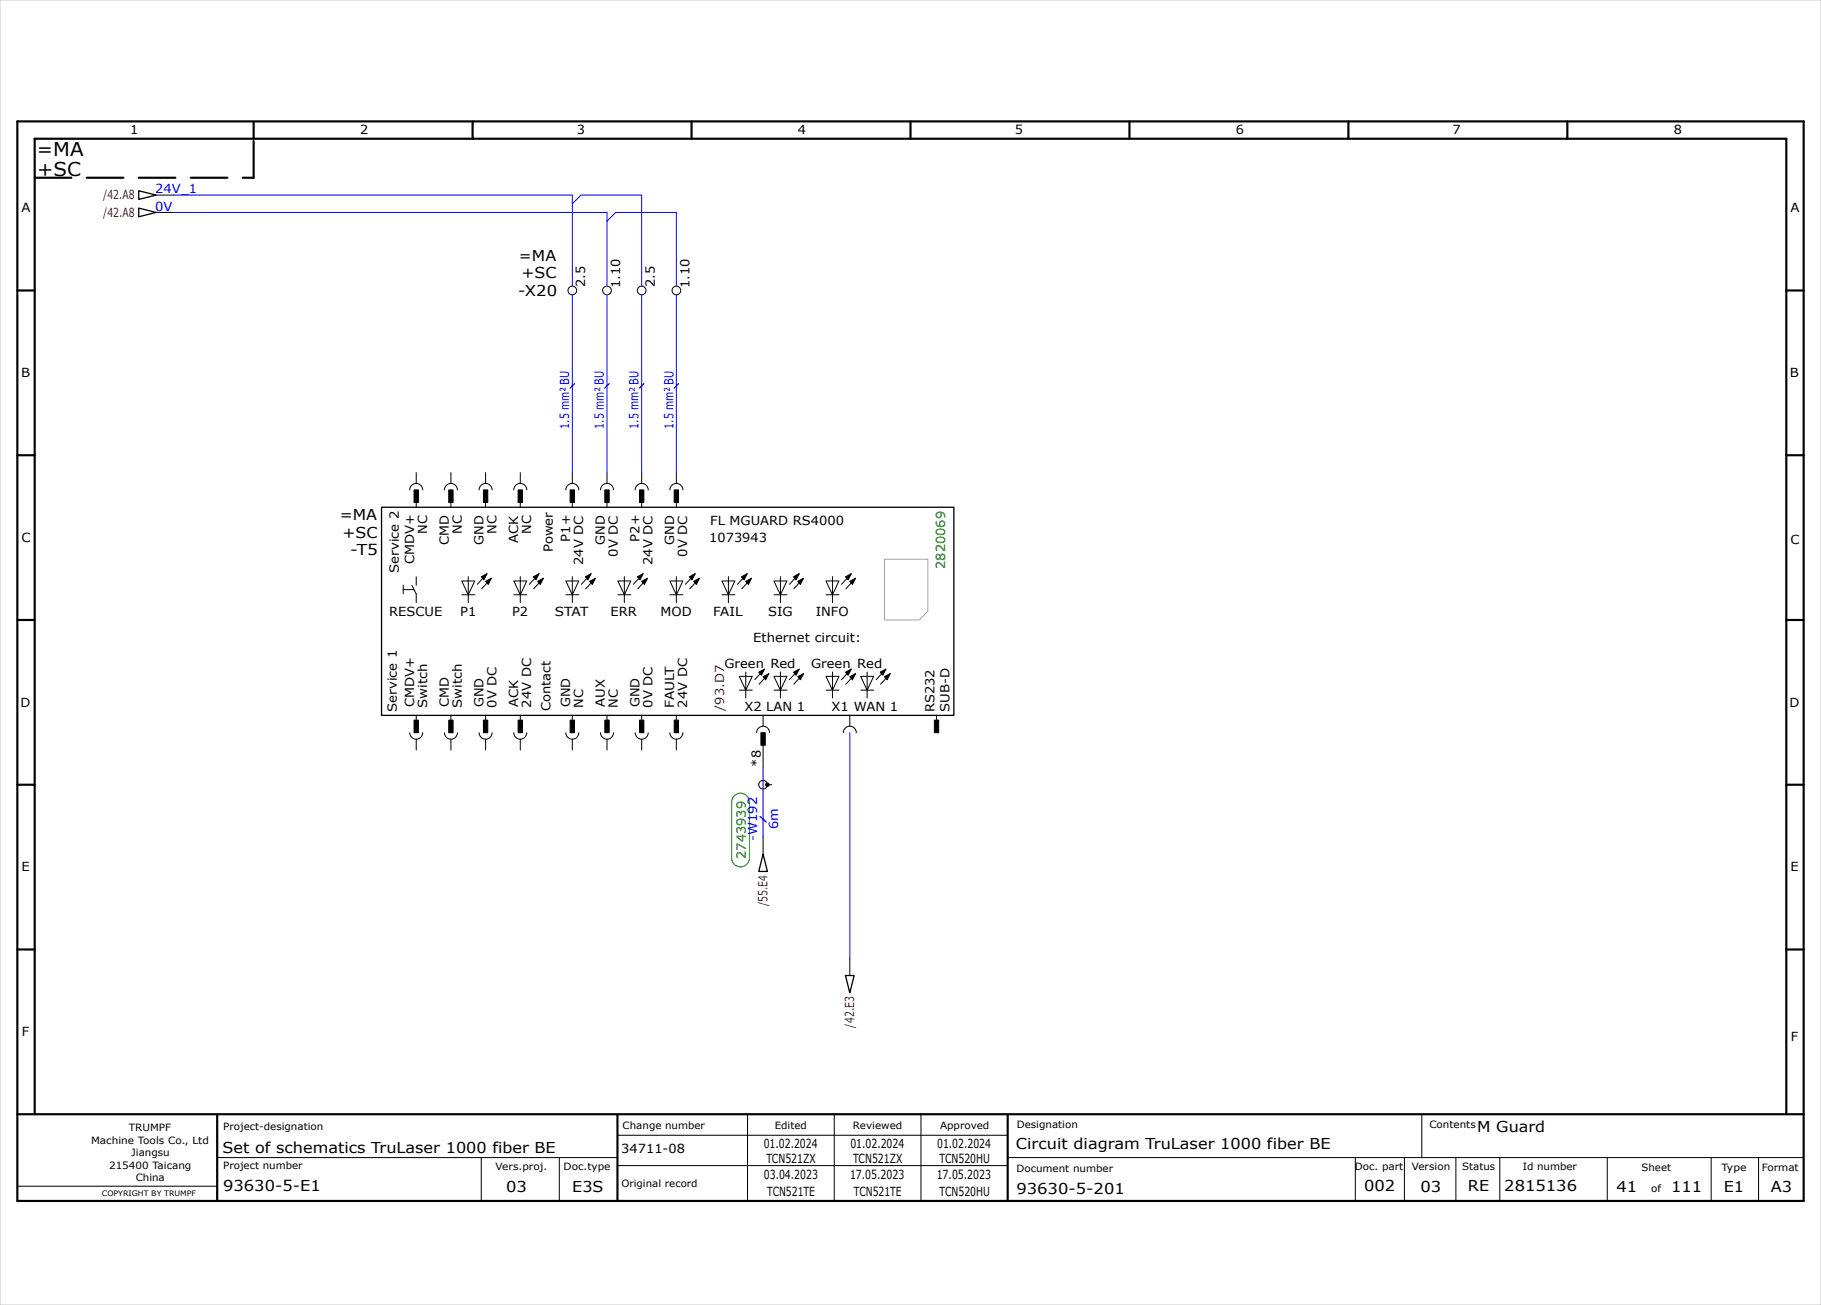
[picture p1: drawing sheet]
<svg xmlns="http://www.w3.org/2000/svg" width="420mm" height="301mm" viewBox="0 0 420 301" stroke-linecap="round" stroke-linejoin="round" font-family="sans-serif">
<g fill="none" stroke="#000" stroke-width=".5">
<path d="M4 28h412v249h-412zM58.5 28.2v3.8M109 28v4M159.5 28v4M210 28v4M260.5 28v4M311 28v4M361.5 28v4M4 67h4M412 67h4M4 105h4M412 105h4"/>
<path d="M4 143h4M412 143h4M4 181h4M412 181h4M4 219h4M412 219h4M4 257h412M8 257v-225h404v225M50.1 257.1v19.8M142.4 257.2v19.8M232.4 257.1v19.7"/>
</g>
<g fill="none" stroke="#000" stroke-width=".23">
<path d="M36 45h4M36 49h4M94.5 113a1.5 1.5 0 0 1 1.5-1.5 1.5 1.5 0 0 1 1.5 1.5M96 109v2.5M96 116v1M102.5 113a1.5 1.5 0 0 1 1.5-1.5 1.5 1.5 0 0 1 1.5 1.5M104 109v2.5M104 116v1M110.5 113a1.5 1.5 0 0 1 1.5-1.5 1.5 1.5 0 0 1 1.5 1.5M112 109v2.5M112 116v1M118.5 113a1.5 1.5 0 0 1 1.5-1.5 1.5 1.5 0 0 1 1.5 1.5"/>
<path d="M120 109v2.5M120 116v1M130.5 113a1.5 1.5 0 0 1 1.5-1.5 1.5 1.5 0 0 1 1.5 1.5M132 109v2.5M132 116v1M138.5 113a1.5 1.5 0 0 1 1.5-1.5 1.5 1.5 0 0 1 1.5 1.5M140 109v2.5M140 116v1M146.5 113a1.5 1.5 0 0 1 1.5-1.5 1.5 1.5 0 0 1 1.5 1.5M148 109v2.5M148 116v1M154.5 113a1.5 1.5 0 0 1 1.5-1.5 1.5 1.5 0 0 1 1.5 1.5"/>
<path d="M156 109v2.5M156 116v1M93 135v2M95 135l1 2M96 133v2M96 137v2M106.5 134h3l-1.5 3.2zM106.5 137.2h3M108 133v6M112.3 132.3l-2.2 2.5M113.3 133.4l-2.2 2.4M118.5 134h3l-1.5 3.2z"/>
<path d="M118.5 137.2h3M120 133v6M124.3 132.3l-2.2 2.5M125.3 133.4l-2.2 2.4M130.5 134h3l-1.5 3.2zM130.5 137.2h3M132 133v6M136.3 132.3l-2.2 2.5M137.3 133.4l-2.2 2.4M142.5 134h3l-1.5 3.2zM142.5 137.2h3M144 133v6"/>
<path d="M148.3 132.3l-2.2 2.5M149.3 133.4l-2.2 2.4M154.5 134h3l-1.5 3.2zM154.5 137.2h3M156 133v6M160.3 132.3l-2.2 2.5M161.3 133.4l-2.2 2.4M166.5 134h3l-1.5 3.2zM166.5 137.2h3M168 133v6M172.3 132.3l-2.2 2.5M173.3 133.4l-2.2 2.4"/>
<path d="M178.5 134h3l-1.5 3.2zM178.5 137.2h3M180 133v6M184.3 132.3l-2.2 2.5M185.3 133.4l-2.2 2.4M190.5 134h3l-1.5 3.2zM190.5 137.2h3M192 133v6M196.3 132.3l-2.2 2.5M197.3 133.4l-2.2 2.4M170.5 156h3l-1.5 3.2zM170.5 159.2h3"/>
<path d="M172 155v6M176.3 154.3l-2.2 2.5M177.3 155.4l-2.2 2.4M178.5 156h3l-1.5 3.2zM178.5 159.2h3M180 155v6M184.3 154.3l-2.2 2.5M185.3 155.4l-2.2 2.4M190.5 156h3l-1.5 3.2zM190.5 159.2h3M192 155v6M196.3 154.3l-2.2 2.5"/>
<path d="M197.3 155.4l-2.2 2.4M198.5 156h3l-1.5 3.2zM198.5 159.2h3M200 155v6M204.3 154.3l-2.2 2.5M205.3 155.4l-2.2 2.4M94.5 169a1.5 1.5 0 0 0 1.5 1.5 1.5 1.5 0 0 0 1.5-1.5M96 165v1M96 170.5v2.5M102.5 169a1.5 1.5 0 0 0 1.5 1.5 1.5 1.5 0 0 0 1.5-1.5M104 165v1M104 170.5v2.5"/>
<path d="M110.5 169a1.5 1.5 0 0 0 1.5 1.5 1.5 1.5 0 0 0 1.5-1.5M112 165v1M112 170.5v2.5M118.5 169a1.5 1.5 0 0 0 1.5 1.5 1.5 1.5 0 0 0 1.5-1.5M120 165v1M120 170.5v2.5M130.5 169a1.5 1.5 0 0 0 1.5 1.5 1.5 1.5 0 0 0 1.5-1.5M132 165v1M132 170.5v2.5M138.5 169a1.5 1.5 0 0 0 1.5 1.5 1.5 1.5 0 0 0 1.5-1.5M140 165v1M140 170.5v2.5"/>
<path d="M146.5 169a1.5 1.5 0 0 0 1.5 1.5 1.5 1.5 0 0 0 1.5-1.5M148 165v1M148 170.5v2.5M154.5 169a1.5 1.5 0 0 0 1.5 1.5 1.5 1.5 0 0 0 1.5-1.5M156 165v1M156 170.5v2.5M174.5 169a1.5 1.5 0 0 1 1.5-1.5 1.5 1.5 0 0 1 1.5 1.5M176 165v2.5M176 172v5M194.5 169a1.5 1.5 0 0 1 1.5-1.5 1.5 1.5 0 0 1 1.5 1.5M196 165v2.5M216 165v1"/>
<path d="M176 193v4M177 181h1M196 221v4M172.4 256.9v20M192.4 256.9v20M212.4 256.9v20M327.9 256.9v10M4.1 273.6h45.7M50.1 267h92.2M111 267v10M129 267v10M142.4 261.9h90"/>
<path d="M142.4 268.9h90M232.5 267h183.5M312.6 267v10M323.9 267.1v10M335.8 267.1v10M345.9 267v10.1M370.7 267v9.8M394.7 267.1v10M405.6 267v10"/>
<circle cx="132" cy="67" r="1"/>
<circle cx="140" cy="67" r="1"/>
<circle cx="148" cy="67" r="1"/>
<circle cx="156" cy="67" r="1"/>
</g>
<path d="M8 41h50.5M58.5 41v-8.8" fill="none" stroke="#000" stroke-width=".5" stroke-dasharray="8.5 3.5"/>
<path d="M0 0h420v301h-420z" fill="none" stroke="#c9c9c9" stroke-width=".23"/>
<path d="M32 44l4 1-4 1zM32 48l4 1-4 1zM88 117h132v48h-132zM176 197l1 4h-2zM195 225h2l-1 4z" fill="none" stroke="#000" stroke-width=".3"/>
<g fill="#000" stroke="#000" stroke-width=".23">
<path d="M111 133l1.3-.7-.7 1.5zM112 134.1l1.3-.7-.7 1.4zM123 133l1.3-.7-.7 1.5zM124 134.1l1.3-.7-.7 1.4zM135 133l1.3-.7-.7 1.5zM136 134.1l1.3-.7-.7 1.4zM147 133l1.3-.7-.7 1.5zM148 134.1l1.3-.7-.7 1.4zM159 133l1.3-.7-.7 1.5zM160 134.1l1.3-.7-.7 1.4zM171 133l1.3-.7-.7 1.5zM172 134.1l1.3-.7-.7 1.4z"/>
<path d="M183 133l1.3-.7-.7 1.5zM184 134.1l1.3-.7-.7 1.4zM195 133l1.3-.7-.7 1.5zM196 134.1l1.3-.7-.7 1.4zM175 155l1.3-.7-.7 1.5zM176 156.1l1.3-.7-.7 1.4zM183 155l1.3-.7-.7 1.5zM184 156.1l1.3-.7-.7 1.4zM195 155l1.3-.7-.7 1.5zM196 156.1l1.3-.7-.7 1.4zM203 155l1.3-.7-.7 1.5zM204 156.1l1.3-.7-.7 1.4z"/>
<path d="M95.5 113h1v2.9h-1z" fill-rule="evenodd"/>
<path d="M103.5 113h1v2.9h-1z" fill-rule="evenodd"/>
<path d="M111.5 113h1v2.9h-1z" fill-rule="evenodd"/>
<path d="M119.5 113h1v2.9h-1z" fill-rule="evenodd"/>
<path d="M131.5 113h1v2.9h-1z" fill-rule="evenodd"/>
<path d="M139.5 113h1v2.9h-1z" fill-rule="evenodd"/>
<path d="M147.5 113h1v2.9h-1z" fill-rule="evenodd"/>
<path d="M155.5 113h1v2.9h-1z" fill-rule="evenodd"/>
<path d="M95.5 166.1h1v2.9h-1z" fill-rule="evenodd"/>
<path d="M103.5 166.1h1v2.9h-1z" fill-rule="evenodd"/>
<path d="M111.5 166.1h1v2.9h-1z" fill-rule="evenodd"/>
<path d="M119.5 166.1h1v2.9h-1z" fill-rule="evenodd"/>
<path d="M131.5 166.1h1v2.9h-1z" fill-rule="evenodd"/>
<path d="M139.5 166.1h1v2.9h-1z" fill-rule="evenodd"/>
<path d="M147.5 166.1h1v2.9h-1z" fill-rule="evenodd"/>
<path d="M155.5 166.1h1v2.9h-1z" fill-rule="evenodd"/>
<path d="M175.5 169h1v2.9h-1z" fill-rule="evenodd"/>
<path d="M215.5 166.1h1v2.9h-1z" fill-rule="evenodd"/>
<circle cx="177" cy="181" r=".4"/>
</g>
<path d="M204 129h10v12l-2 2h-8z" fill="none" stroke="#a0a0a4" stroke-width=".23"/>
<g fill="none" stroke="#000" stroke-width=".23" stroke-dasharray="8.5 3.5">
<path d="M93 136h2.5"/>
<circle cx="176" cy="181" r="1"/>
</g>
<path d="M40 45h92v21M40 49h100v17M132 47l2-2h14v21M140 51l2-2h14v17M132 68v41M140 68v41M148 68v41M156 68v41M176 177v16M196 169v52" fill="none" stroke="#00f" stroke-width=".23"/>
<path d="M169.4 183.6a2.05 2.05 0 0 1 2.2-.5 2.05 2.05 0 0 1 1.3 1.9v12.9a2.05 2.05 0 0 1-2.1 2 2.05 2.05 0 0 1-2.1-2v-12.9l.1-.5z" fill-rule="evenodd" fill="#fff" stroke="#008000" stroke-width=".23"/>
<path d="M132.5 88.5l-1 1M140.5 88.5l-1 1M148.5 88.5l-1 1M156.5 88.5l-1 1M175.3 188.3l1.4 1.3" fill="none" stroke="#00f" stroke-width=".3"/>
<g font-size="4.4">
<text x="8.5" y="36">=MA</text>
<text x="8.6" y="40.5">+SC</text>
</g>
<g font-size="3.5">
<text x="119.7" y="60.2">=MA</text>
<text x="120.3" y="64.2">+SC</text>
<text x="119.5" y="68.2">-X20</text>
<text x="78.4" y="120">=MA</text>
<text x="79" y="124">+SC</text>
<text x="80.8" y="128">-T5</text>
<text x="340.7" y="261">M Guard</text>
<text x="51.3" y="266">Set of schematics TruLaser 1000 fiber BE</text>
<text x="234.3" y="265">Circuit diagram TruLaser 1000 fiber BE</text>
<text x="51.5" y="274.7">93630-5-E1</text>
<text x="116.8" y="274.9">03</text>
<text x="132" y="274.9">E3S</text>
<text x="234.4" y="275.3">93630-5-201</text>
<text x="314.6" y="274.8">002</text>
<text x="327.6" y="274.9">03</text>
<text x="338.6" y="274.8">RE</text>
<text x="346.9" y="274.7">2815136</text>
<text x="372.8" y="275">41</text>
<text x="385.4" y="275">111</text>
<text x="397.6" y="275">E1</text>
<text x="408.4" y="275">A3</text>
</g>
<g font-size="2.9">
<text x="30" y="31">1</text>
<text x="83" y="31">2</text>
<text x="133.1" y="31">3</text>
<text x="184.1" y="31">4</text>
<text x="234.1" y="31">5</text>
<text x="285" y="31">6</text>
<text x="335" y="31">7</text>
<text x="386" y="31">8</text>
<text x="5" y="49">A</text>
<text x="413" y="49">A</text>
<text x="135" y="66.2" transform="rotate(-90 135 66.2)">2.5</text>
<text x="143" y="66.4" transform="rotate(-90 143 66.4)">1.10</text>
<text x="151" y="66.2" transform="rotate(-90 151 66.2)">2.5</text>
<text x="159" y="66.4" transform="rotate(-90 159 66.4)">1.10</text>
<text x="4.8" y="87">B</text>
<text x="412.8" y="87">B</text>
<text x="5" y="125">C</text>
<text x="98.5" y="123.2" transform="rotate(-90 98.5 123.2)">NC</text>
<text x="103.5" y="125.8" transform="rotate(-90 103.5 125.8)">CMD</text>
<text x="106.5" y="123.2" transform="rotate(-90 106.5 123.2)">NC</text>
<text x="111.5" y="125.7" transform="rotate(-90 111.5 125.7)">GND</text>
<text x="114.5" y="123.2" transform="rotate(-90 114.5 123.2)">NC</text>
<text x="119.5" y="125.3" transform="rotate(-90 119.5 125.3)">ACK</text>
<text x="122.5" y="123.2" transform="rotate(-90 122.5 123.2)">NC</text>
<text x="131.5" y="124.9" transform="rotate(-90 131.5 124.9)">P1+</text>
<text x="139.5" y="125.7" transform="rotate(-90 139.5 125.7)">GND</text>
<text x="147.5" y="124.9" transform="rotate(-90 147.5 124.9)">P2+</text>
<text x="155.5" y="125.7" transform="rotate(-90 155.5 125.7)">GND</text>
<text x="163.6" y="125">1073943</text>
<text x="163.8" y="121">FL MGUARD RS4000</text>
<text x="413" y="125.5">C</text>
<text x="95.5" y="130.2" transform="rotate(-90 95.5 130.2)">CMDV+</text>
<text x="127.5" y="127.3" transform="rotate(-90 127.5 127.3)">Power</text>
<text x="134.5" y="130.3" transform="rotate(-90 134.5 130.3)">24V DC</text>
<text x="142.5" y="128.4" transform="rotate(-90 142.5 128.4)">0V DC</text>
<text x="150.5" y="130.3" transform="rotate(-90 150.5 130.3)">24V DC</text>
<text x="158.5" y="128.4" transform="rotate(-90 158.5 128.4)">0V DC</text>
<text x="92" y="132.1" transform="rotate(-90 92 132.1)">Service 2</text>
<text x="89.7" y="142">RESCUE</text>
<text x="106.2" y="142">P1</text>
<text x="118.1" y="142">P2</text>
<text x="128" y="142">STAT</text>
<text x="140.8" y="142">ERR</text>
<text x="152.3" y="142">MOD</text>
<text x="164.5" y="142">FAIL</text>
<text x="177.1" y="142">SIG</text>
<text x="188.2" y="142">INFO</text>
<text x="173.7" y="148">Ethernet circuit:</text>
<text x="167.1" y="154">Green Red</text>
<text x="187.1" y="154">Green Red</text>
<text x="4.8" y="163">D</text>
<text x="91.5" y="164.2" transform="rotate(-90 91.5 164.2)">Service 1</text>
<text x="95.5" y="163.1" transform="rotate(-90 95.5 163.1)">CMDV+</text>
<text x="98.5" y="163.2" transform="rotate(-90 98.5 163.2)">Switch</text>
<text x="103.5" y="163.1" transform="rotate(-90 103.5 163.1)">CMD</text>
<text x="106.5" y="163.2" transform="rotate(-90 106.5 163.2)">Switch</text>
<text x="111.5" y="163.1" transform="rotate(-90 111.5 163.1)">GND</text>
<text x="114.5" y="163.2" transform="rotate(-90 114.5 163.2)">0V DC</text>
<text x="119.5" y="163" transform="rotate(-90 119.5 163)">ACK</text>
<text x="122.5" y="163.2" transform="rotate(-90 122.5 163.2)">24V DC</text>
<text x="127" y="164.1" transform="rotate(-90 127 164.1)">Contact</text>
<text x="131.5" y="163.1" transform="rotate(-90 131.5 163.1)">GND</text>
<text x="134.5" y="163.2" transform="rotate(-90 134.5 163.2)">NC</text>
<text x="139.5" y="163" transform="rotate(-90 139.5 163)">AUX</text>
<text x="142.5" y="163.2" transform="rotate(-90 142.5 163.2)">NC</text>
<text x="147.5" y="163.1" transform="rotate(-90 147.5 163.1)">GND</text>
<text x="150.5" y="163.2" transform="rotate(-90 150.5 163.2)">0V DC</text>
<text x="155.5" y="163.2" transform="rotate(-90 155.5 163.2)">FAULT</text>
<text x="158.5" y="163.2" transform="rotate(-90 158.5 163.2)">24V DC</text>
<text x="171.7" y="164">X2 LAN 1</text>
<text x="191.8" y="164">X1 WAN 1</text>
<text x="215.5" y="164.3" transform="rotate(-90 215.5 164.3)">RS232</text>
<text x="219" y="164.2" transform="rotate(-90 219 164.2)">SUB-D</text>
<text x="412.7" y="163">D</text>
<text x="175.5" y="176.8" transform="rotate(-90 175.5 176.8)">*8</text>
<text x="5" y="201">E</text>
<text x="413" y="201">E</text>
<text x="5.1" y="239">F</text>
<text x="413" y="240">F</text>
<text x="143.3" y="266">34711-08</text>
<text x="176.1" y="264.9">01.02.2024</text>
<text x="176.8" y="268.4">TCN521ZX</text>
<text x="196.1" y="264.9">01.02.2024</text>
<text x="196.8" y="268.4">TCN521ZX</text>
<text x="216.1" y="264.9">01.02.2024</text>
<text x="216.7" y="268.4">TCN520HU</text>
<text x="176.2" y="271.9">03.04.2023</text>
<text x="176.9" y="275.9">TCN521TE</text>
<text x="196" y="271.9">17.05.2023</text>
<text x="196.9" y="275.9">TCN521TE</text>
<text x="216" y="271.9">17.05.2023</text>
<text x="216.7" y="275.9">TCN520HU</text>
</g>
<g font-size="2.9" fill="#b60000">
<text x="23.8" y="46">/42.A8</text>
<text x="23.8" y="50">/42.A8</text>
<text x="167" y="163.9" transform="rotate(-90 167 163.9)">/93.D7</text>
<text x="177" y="209.1" transform="rotate(-90 177 209.1)">/55.E4</text>
<text x="197" y="237" transform="rotate(-90 197 237)">/42.E3</text>
</g>
<g font-size="2.9" fill="#00f">
<text x="35.8" y="44.6">24V_1</text>
<text x="35.8" y="48.6">0V</text>
<text x="131.3" y="98.9" transform="rotate(-90 131.3 98.9)">1.5 mm² BU</text>
<text x="139.3" y="98.9" transform="rotate(-90 139.3 98.9)">1.5 mm² BU</text>
<text x="147.3" y="98.9" transform="rotate(-90 147.3 98.9)">1.5 mm² BU</text>
<text x="155.3" y="98.9" transform="rotate(-90 155.3 98.9)">1.5 mm² BU</text>
<text x="179.5" y="191.3" transform="rotate(-90 179.5 191.3)">6m</text>
<text x="174.6" y="193.9" transform="rotate(-90 174.6 193.9)">-W192</text>
</g>
<g font-size="2.9" fill="#008000">
<text x="218" y="131.2" transform="rotate(-90 218 131.2)">2820069</text>
<text x="172" y="198.1" transform="rotate(-90 172 198.1)">2743939</text>
</g>
<g font-size="2.3">
<text x="21" y="263.8">Machine Tools Co., Ltd</text>
<text x="29.7" y="260.8">TRUMPF</text>
<text x="51.5" y="260.7">Project-designation</text>
<text x="143.6" y="260.4">Change number</text>
<text x="178.7" y="260.4">Edited</text>
<text x="196.7" y="260.4">Reviewed</text>
<text x="216.8" y="260.4">Approved</text>
<text x="234.5" y="260.2">Designation</text>
<text x="329.7" y="260.1">Contents</text>
<text x="25.2" y="269.6">215400 Taicang</text>
<text x="30.3" y="266.7">Jiangsu</text>
<text x="51.5" y="269.7">Project number</text>
<text x="114.3" y="269.9">Vers.proj.</text>
<text x="130" y="269.9">Doc.type</text>
<text x="312.5" y="269.8">Doc. part</text>
<text x="325.6" y="269.9">Version</text>
<text x="337.3" y="269.8">Status</text>
<text x="351.2" y="269.8">Id number</text>
<text x="406.4" y="270">Format</text>
<text x="31.3" y="272.5">China</text>
<text x="143.3" y="273.9">Original record</text>
<text x="234.4" y="270.3">Document number</text>
<text x="378.6" y="270">Sheet</text>
<text x="380.8" y="275">of</text>
<text x="397" y="270">Type</text>
</g>
<text font-size="1.7" x="23.5" y="275.8">COPYRIGHT BY TRUMPF</text>
</svg>
